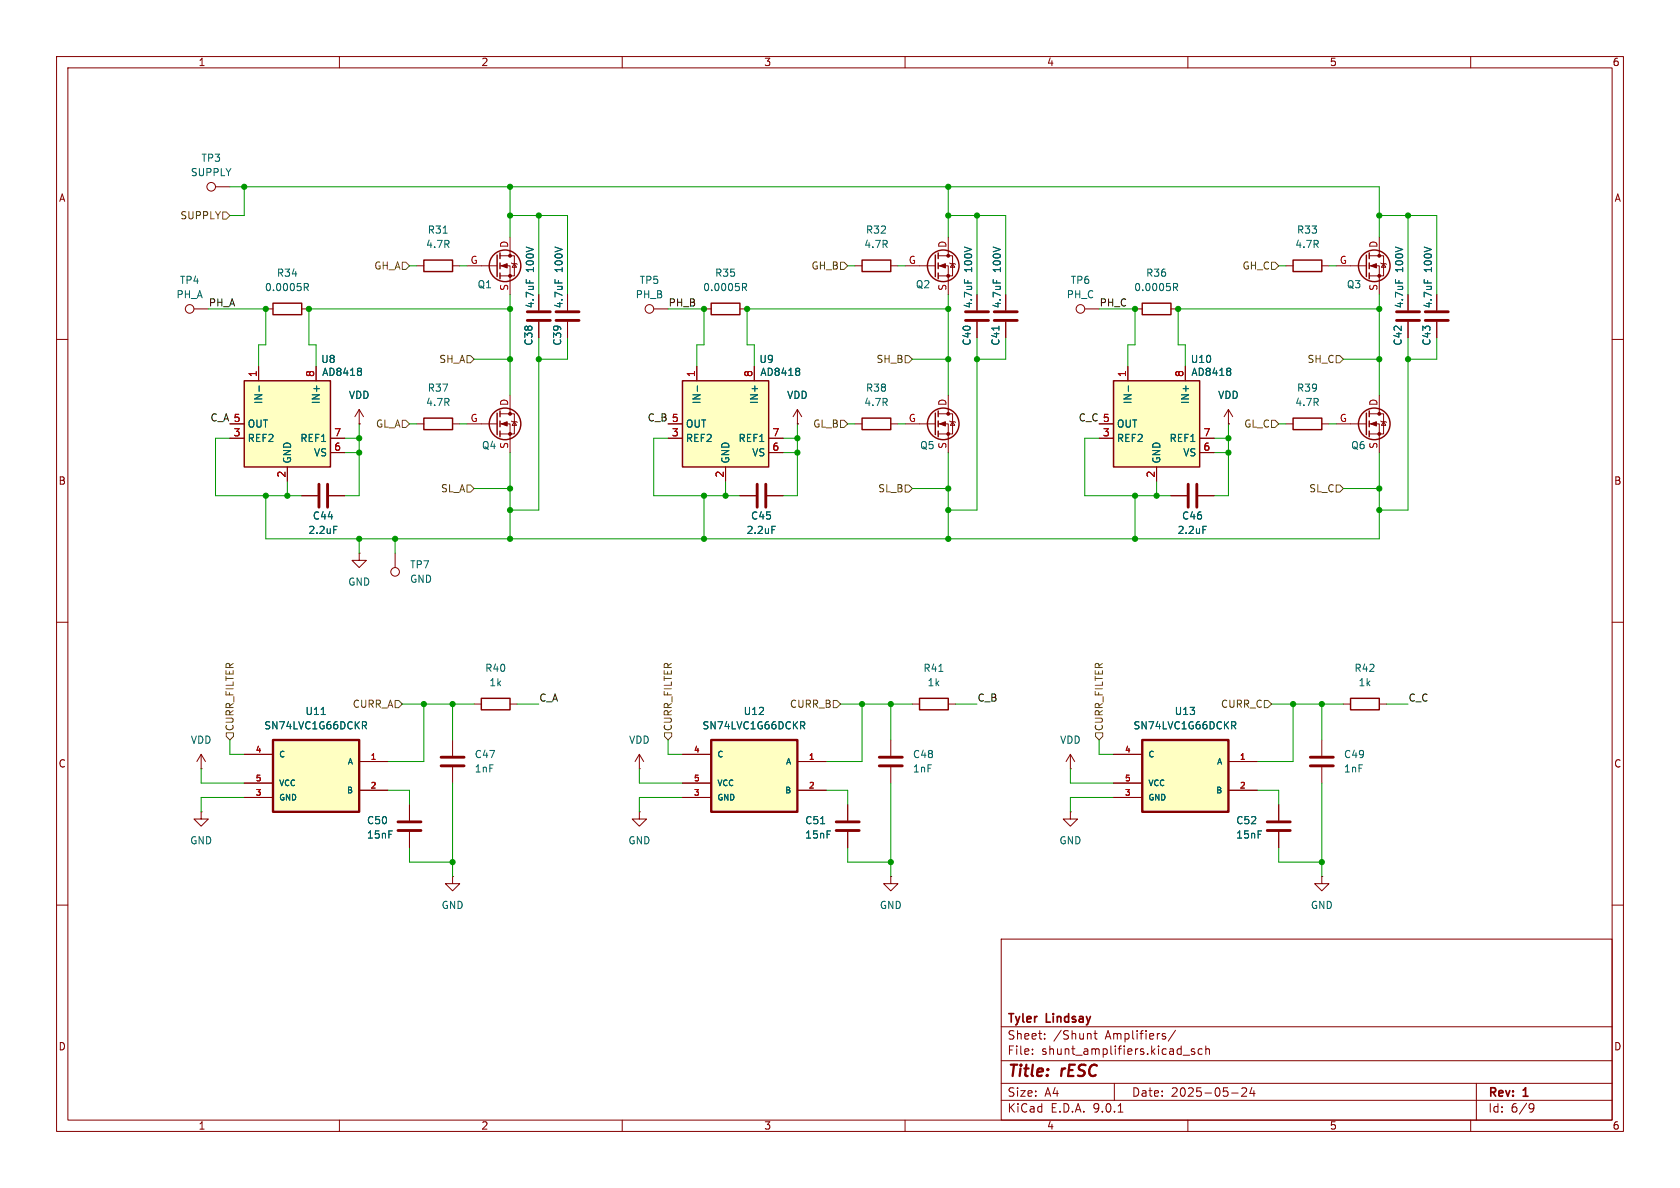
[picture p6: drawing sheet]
<svg xmlns="http://www.w3.org/2000/svg" width="297mm" height="210mm" viewBox="0 0 297 210" stroke-linecap="round" stroke-linejoin="round" font-family="sans-serif">
<g fill="none" stroke="#840000" stroke-width=".18">
<path d="M10 10h277v190h-277zM12 12h273v186h-273zM60 10v2M110 10v2M160 10v2M210 10v2M260 10v2M38.1 33h2.5M73.7 47h1.2M80 47h1.3M82.5 47h5.4M88.4 45.2h2.5v3.6h-2.5"/>
<path d="M88.4 47h1.8v5.1M90.2 41.9v3.3M90.4 46.5l.2 .1h.7l.1 .1M90.9 46.6l.4 .6h-.7zM151.1 47h1.3M157.5 47h1.2M160 47h5.4M165.9 45.2h2.5v3.6h-2.5M165.9 47h1.7v5.1M167.6 41.9v3.3M167.9 46.5l.1 .1h.8l.1 .1M168.4 46.6l.4 .6h-.8z"/>
<path d="M172.7 52.1v2.8M172.7 56.9v2.8M177.8 52.1v2.8M177.8 56.9v2.8M191.8 54.6h2.5M200.7 54.6h1.2M207 54.6h1.3M227.3 47h1.3M233.7 47h1.2M236.2 47h5.4M242.1 45.2h2.5v3.6h-2.5M242.1 47h1.7v5.1"/>
<path d="M243.8 41.9v3.3M244.1 46.5l.1 .1h.8l.1 .1M244.6 46.6l.4 .6h-.8zM248.9 52.1v2.8M248.9 56.9v2.8M254 52.1v2.8M254 56.9v2.8M10 60h2M151.1 74.9h1.3M157.5 74.9h1.2M160 74.9h5.4M165.9 73.2h2.5v3.5h-2.5"/>
<path d="M165.9 74.9h1.7v5.1M167.6 69.9v3.3M167.9 74.4l.1 .1h.8l.1 .2M168.4 74.5l.4 .7h-.8zM217.2 74.9h.1M217.2 72.4l-.8 1.3M217.2 72.4l.7 1.3M217.2 72.4v2.5M236.2 74.9h5.4M242.1 73.2h2.5v3.5h-2.5M242.1 74.9h1.7v5.1M243.8 69.9v3.3"/>
<path d="M244.1 74.4l.1 .1h.8l.1 .2M244.6 74.5l.4 .7h-.8zM285 60h2M207 87.6h2.8M211.8 87.6h2.8M10 110h2M285 110h2M157.5 130.8v2.8M157.5 135.6v2.8M161.3 124.5h1.3M167.6 124.5h1.3M189.2 135.9h.1"/>
<path d="M189.2 133.4l-.7 1.2M189.2 133.4l.8 1.2M189.2 133.4v2.5M233.7 130.8v2.8M233.7 135.6v2.8M237.5 124.5h1.3M243.8 124.5h1.3M149.9 142.2v2.8M149.9 147.1v2.8M157.5 154.9v1.3h1.2l-1.2 1.3-1.3-1.3h1.3M157.5 154.9h.1M189.2 143.5v1.3h1.3l-1.3 1.3-1.2-1.3h1.2"/>
<path d="M189.2 143.5h.1M226.1 142.2v2.8M226.1 147.1v2.8M233.7 154.9v1.3h1.2l-1.2 1.3-1.3-1.3h1.3M233.7 154.9h.1M10 160h2M177 166h108v32h-108zM285 160h2M60 198v2M110 198v2M160 198v2M177 194.5h108"/>
<path d="M177 191.5h108M177 187.5h108M177 181.5h108M182.5 186.3v.1M182.5 185.5v.1M184.7 183.6v.1M184.7 182.8v.1M193.4 182.7h.6M193.6 182.2v1.3l.4 .2M197 191.5v3M197.7 196.6h.8M205.9 183.2l.2 .2-.2 .3"/>
<path d="M205.9 182.7l.1 .1M207.8 182.1l-1.3 2M209.2 186.5h1.1M210 198v2M211.2 185.5l-.4-.1-.2 .2 .1 .2 .5 .2v.3h-.6M212.5 185.5l-.4-.1-.3 .3v.4l.2 .2h.5M213.2 185.5l.2-.1 .3 .1 .1 .9M213.2 184.9v1.5M217.7 193.2h1.2M219.5 192.4l.6-.1 .2 .1 .1 .3-.9 1.1h.9M221.3 192.2l-.3 1.1h.9M221.7 192.8v1"/>
<path d="M260 198v2M261 191.5v6.5M270.6 195.1l.5 .1a.99 .99 0 0 1-.4 1.4h-.2M271.2 195.7l-.3 .3h-.3"/>
<circle cx="37.3" cy="33" r=".76"/>
<circle cx="191" cy="54.6" r=".76"/>
</g>
<g fill="none" stroke="#840000" stroke-width=".25">
<path d="M74.9 46h5.1v2h-5.1zM87.9 45.1v3.8M88.4 44.7v1M88.4 46.5v1M88.4 48.3v1M152.4 46h5.1v2h-5.1zM165.4 45.1v3.8M165.9 44.7v1M165.9 46.5v1M165.9 48.3v1M201.9 53.6h5.1v2h-5.1zM228.6 46h5.1v2h-5.1z"/>
<path d="M241.6 45.1v3.8M242.1 44.7v1M242.1 46.5v1M242.1 48.3v1M152.4 73.9h5.1v2h-5.1zM165.4 73v3.8M165.9 72.6v1.1M165.9 74.4v1M165.9 76.2v1M241.6 73v3.8M242.1 72.6v1.1M242.1 74.4v1"/>
<path d="M242.1 76.2v1M162.6 123.4h5v2.1h-5zM238.8 123.4h5v2.1h-5z"/>
<circle cx="89.3" cy="47" r="2.79"/>
<circle cx="166.8" cy="47" r="2.79"/>
<circle cx="243" cy="47" r="2.79"/>
<circle cx="166.8" cy="74.9" r="2.79"/>
<circle cx="243" cy="74.9" r="2.79"/>
</g>
<g fill="#840000" stroke="#840000" stroke-width=".18">
<path d="M166.1 74.9l1-.4v.8z"/>
<path d="M242.3 47l1-.4v.8z"/>
<path d="M166.1 47l1-.4v.8z"/>
<path d="M242.3 74.9l1-.4v.8z"/>
<path d="M88.6 47l1.1-.4v.8z"/>
<circle cx="167.6" cy="73.2" r=".25"/>
<circle cx="167.6" cy="76.7" r=".25"/>
<circle cx="243.8" cy="45.2" r=".25"/>
<circle cx="243.8" cy="48.8" r=".25"/>
<circle cx="167.6" cy="45.2" r=".25"/>
<circle cx="167.6" cy="48.8" r=".25"/>
<circle cx="243.8" cy="73.2" r=".25"/>
<circle cx="243.8" cy="76.7" r=".25"/>
<circle cx="90.2" cy="45.2" r=".25"/>
<circle cx="90.2" cy="48.8" r=".25"/>
</g>
<g fill="none" stroke="#840000" stroke-width=".51">
<path d="M170.7 55.1h4.1M170.7 56.6h4.1M175.8 55.1h4M175.8 56.6h4M246.9 55.1h4.1M246.9 56.6h4.1M252 55.1h4M252 56.6h4M210.1 85.6v4.1M211.6 85.6v4.1M155.4 133.9h4.1M155.4 135.4h4.1"/>
<path d="M231.6 133.9h4.1M231.6 135.4h4.1M147.8 145.3h4.1M147.8 146.8h4.1M224 145.3h4.1M224 146.8h4.1"/>
</g>
<path d="M78.3 41.2h.8M170.5 49.4v.6M175.6 49.4v.6M176.6 57.7v.7M207.5 50.1h.4l.3 .3-.1 .3-.6 .1M207.8 50.8l.4 .6M246.7 49.4v.6M251.8 49.4v.6M212.7 93h.6M166 118.7h.7M145.1 145.6h.7" fill="none" stroke="#006464" stroke-width=".18"/>
<path d="M201.9 130.8h15.3v12.7h-15.3z" fill="#ffffc2"/>
<path d="M201.9 130.8h15.3v12.7h-15.3z" fill="none" stroke="#840000" stroke-width=".41"/>
<path d="M227.3 74.9h1.3M233.7 74.9h1.2M196.8 133.4h5.1M196.8 138.4h5.1M217.2 134.6h5M217.2 139.7h5M196.8 141h5.1" fill="none" stroke="#840000" stroke-width=".18"/>
<path d="M217.7 127.6h.5l.3 .2-.2 .4h-.6M218 128.2l.5 .6" fill="none" stroke="#006464" stroke-width=".18"/>
<path d="M228.6 73.9h5.1v2h-5.1z" fill="none" stroke="#840000" stroke-width=".25"/>
<path d="M196.8 67.3h15.3v15.3h-15.3z" fill="#ffffc2"/>
<path d="M48.3 53.6h5v2h-5zM196.8 67.3h15.3v15.3h-15.3z" fill="none" stroke="#840000" stroke-width=".25"/>
<path d="M47 54.6h1.3M53.3 54.6h1.3M194.3 77.5h2.5M194.3 74.9h2.5M199.4 64.8v2.5M209.5 64.8v2.5M212.1 77.5h2.5M204.5 82.6v2.5M212.1 80h2.5" fill="none" stroke="#840000" stroke-width=".18"/>
<path d="M53.8 50.1h.5l.2 .3-.1 .3-.6 .1M54.1 50.8l.4 .6M199.5 68.2v1M217.5 65.2l.1 .1-.1 .3M217.5 65.7l.1 .2-.1 .4" fill="none" stroke="#006464" stroke-width=".18"/>
<path d="M125.7 130.8h15.3v12.7h-15.3z" fill="#ffffc2"/>
<path d="M125.7 130.8h15.3v12.7h-15.3z" fill="none" stroke="#840000" stroke-width=".41"/>
<g fill="none" stroke="#840000" stroke-width=".18">
<path d="M34.3 54.6h2.5M95.2 52.1v2.8M95.2 56.9v2.8M141 74.9h.1M141 72.4l-.8 1.3M141 72.4l.7 1.3M141 72.4v2.5M130.8 87.6h2.8M135.6 87.6h2.8M113 135.9h.1M113 133.4l-.7 1.2M113 133.4l.8 1.2"/>
<path d="M113 133.4v2.5M120.6 133.4h5.1M120.6 138.4h5.1M141 134.6h5M141 139.7h5M113 143.5v1.3h1.3l-1.3 1.3-1.2-1.3h1.2M113 143.5h.1M120.6 141h5.1"/>
<circle cx="33.5" cy="54.6" r=".76"/>
</g>
<path d="M93 49.4v.6M136.5 93h.6M141.5 127.6h.5l.3 .2-.2 .4h-.6M141.8 128.2l.5 .6" fill="none" stroke="#006464" stroke-width=".18"/>
<path d="M93.2 55.1h4.1M93.2 56.6h4.1M133.9 85.6v4.1M135.4 85.6v4.1" fill="none" stroke="#840000" stroke-width=".51"/>
<path d="M120.6 67.3h15.3v15.3h-15.3z" fill="#ffffc2"/>
<path d="M125.7 53.6h5.1v2h-5.1zM120.6 67.3h15.3v15.3h-15.3zM85.1 123.4h5.1v2.1h-5.1z" fill="none" stroke="#840000" stroke-width=".25"/>
<g fill="none" stroke="#840000" stroke-width=".18">
<path d="M100.3 52.1v2.8M100.3 56.9v2.8M115.6 54.6h2.5M124.5 54.6h1.2M130.8 54.6h1.3M118.1 77.5h2.5M118.1 74.9h2.5M123.2 64.8v2.5M133.3 64.8v2.5M135.9 77.5h2.5M53.3 87.6h2.8M58.2 87.6h2.8"/>
<path d="M63.5 97.8v1.3h1.3l-1.3 1.2-1.3-1.2h1.3M63.5 97.8h.1M69.8 97.8v2.5M128.3 82.6v2.5M135.9 80h2.5M35.6 135.9h.1M35.6 133.4l-.8 1.2M35.6 133.4l.7 1.2M35.6 133.4v2.5M80 130.8v2.8M80 135.6v2.8M83.8 124.5h1.3"/>
<path d="M90.2 124.5h1.2M35.6 143.5v1.3h1.2l-1.2 1.3-1.3-1.3h1.3M35.6 143.5h.1M72.4 142.2v2.8M72.4 147.1v2.8M80 154.9v1.3h1.3l-1.3 1.3-1.3-1.3h1.3M80 154.9h.1"/>
<circle cx="114.8" cy="54.6" r=".76"/>
<circle cx="69.8" cy="101.1" r=".76"/>
</g>
<path d="M98.1 49.4v.6M131.3 50.1h.4l.3 .3-.1 .3-.6 .1M131.6 50.8l.4 .6M123.3 68.2v1M141.3 65.2l.1 .1-.1 .3M141.3 65.7l.1 .2-.1 .4M59 93h.6" fill="none" stroke="#006464" stroke-width=".18"/>
<path d="M98.3 55.1h4.1M98.3 56.6h4.1M56.4 85.6v4.1M57.9 85.6v4.1M78 133.9h4M78 135.4h4M70.4 145.3h4M70.4 146.8h4" fill="none" stroke="#840000" stroke-width=".51"/>
<path d="M48.3 130.8h15.2v12.7h-15.2z" fill="#ffffc2"/>
<path d="M48.3 130.8h15.2v12.7h-15.2z" fill="none" stroke="#840000" stroke-width=".41"/>
<path d="M63.5 74.9h.1M63.5 72.4l-.8 1.3M63.5 72.4l.8 1.3M63.5 72.4v2.5M73.7 74.9h1.2M80 74.9h1.3M43.2 133.4h5.1M43.2 138.4h5.1M63.5 134.6h5.1M63.5 139.7h5.1M43.2 141h5.1" fill="none" stroke="#840000" stroke-width=".18"/>
<path d="M56.8 126.3h.7M64.1 127.6h.5l.2 .2-.1 .4h-.6M64.4 128.2l.4 .6" fill="none" stroke="#006464" stroke-width=".18"/>
<path d="M74.9 73.9h5.1v2h-5.1z" fill="none" stroke="#840000" stroke-width=".25"/>
<path d="M43.2 67.3h15.2v15.3h-15.2z" fill="#ffffc2"/>
<g fill="none" stroke="#840000" stroke-width=".25">
<path d="M43.2 67.3h15.2v15.3h-15.2zM87.9 73v3.8M88.4 72.6v1.1M88.4 74.4v1M88.4 76.2v1"/>
<circle cx="89.3" cy="74.9" r="2.79"/>
</g>
<g fill="none" stroke="#840000" stroke-width=".18">
<path d="M95.2 52.1v2.8M95.2 56.9v2.8M100.3 52.1v2.8M100.3 56.9v2.8M172.7 52.1v2.8M172.7 56.9v2.8M177.8 52.1v2.8M177.8 56.9v2.8M248.9 52.1v2.8M248.9 56.9v2.8M254 52.1v2.8M254 56.9v2.8"/>
<path d="M40.6 77.5h2.6M40.6 74.9h2.6M45.7 64.8v2.5M55.9 64.8v2.5M58.4 77.5h2.6M63.5 74.9h.1M82.5 74.9h5.4M88.4 73.2h2.5v3.5h-2.5M88.4 74.9h1.8v5.1M90.2 69.9v3.3M90.4 74.4l.2 .1h.7l.1 .2M90.9 74.5l.4 .7h-.7z"/>
<path d="M118.1 77.5h2.5M118.1 74.9h2.5M123.2 64.8v2.5M133.3 64.8v2.5M135.9 77.5h2.5M141 74.9h.1M194.3 77.5h2.5M194.3 74.9h2.5M199.4 64.8v2.5M209.5 64.8v2.5M212.1 77.5h2.5M217.2 74.9h.1"/>
<path d="M50.8 82.6v2.5M53.3 87.6h2.8M58.2 87.6h2.8M58.4 80h2.6M128.3 82.6v2.5M130.8 87.6h2.8M135.6 87.6h2.8M135.9 80h2.5M204.5 82.6v2.5M207 87.6h2.8M211.8 87.6h2.8M212.1 80h2.5"/>
<path d="M43.2 133.4h5.1M43.2 138.4h5.1M63.5 134.6h5.1M63.5 139.7h5.1M120.6 133.4h5.1M120.6 138.4h5.1M141 134.6h5M141 139.7h5M196.8 133.4h5.1M196.8 138.4h5.1M217.2 134.6h5M217.2 139.7h5"/>
<path d="M43.2 141h5.1M72.4 142.2v2.8M72.4 147.1v2.8M120.6 141h5.1M149.9 142.2v2.8M149.9 147.1v2.8M196.8 141h5.1M226.1 142.2v2.8M226.1 147.1v2.8"/>
</g>
<g fill="none" stroke="#006464" stroke-width=".18">
<path d="M93 49.4v.6M98.1 49.4v.6M170.5 49.4v.6M175.6 49.4v.6M176.6 57.7v.7M246.7 49.4v.6M251.8 49.4v.6M45.8 68.2v1M63.8 65.2l.1 .1-.1 .3M63.8 65.7l.1 .2-.1 .4M123.3 68.2v1M141.3 65.2l.1 .1-.1 .3"/>
<path d="M141.3 65.7l.1 .2-.1 .4M199.5 68.2v1M217.5 65.2l.1 .1-.1 .3M217.5 65.7l.1 .2-.1 .4M59 93h.6M136.5 93h.6M212.7 93h.6M56.8 126.3h.7M64.1 127.6h.5l.2 .2-.1 .4h-.6M64.4 128.2l.4 .6M141.5 127.6h.5l.3 .2-.2 .4h-.6M141.8 128.2l.5 .6"/>
<path d="M217.7 127.6h.5l.3 .2-.2 .4h-.6M218 128.2l.5 .6M145.1 145.6h.7"/>
</g>
<g fill="#840000" stroke="#840000" stroke-width=".18">
<path d="M88.6 74.9l1.1-.4v.8z"/>
<circle cx="90.2" cy="73.2" r=".25"/>
<circle cx="90.2" cy="76.7" r=".25"/>
</g>
<g fill="none" stroke="#725600" stroke-width=".18">
<path d="M39.4 37.5h.6l.6 .6-.6 .6h-.6zM71.1 46.4h.7l.6 .6-.6 .6h-.7zM148.6 46.4h.6l.7 .6-.7 .6h-.6zM224.8 46.4h.6l.7 .6-.7 .6h-.6zM71.1 74.3h.7l.6 .6-.6 .7h-.7zM82.5 62.9h.7l.6 .6-.6 .6h-.7zM148.6 74.3h.6l.7 .6-.7 .7h-.6zM160 62.9h.7l.6 .6-.6 .6h-.7zM224.8 74.3h.6l.7 .6-.7 .7h-.6zM236.2 62.9h.7l.6 .6-.6 .6h-.7zM82.5 85.7h.7l.6 .7-.6 .6h-.7zM160 85.7h.7l.6 .7-.6 .6h-.7z"/>
<path d="M236.2 85.7h.7l.6 .7-.6 .6h-.7zM40 129.5h1.3v.7l-.7 .6-.6-.6zM69.8 123.8h.7l.6 .7-.6 .6h-.7zM117.5 129.5h1.2v.7l-.6 .6-.6-.6zM147.3 123.8h.7l.6 .7-.6 .6h-.7zM193.7 129.5h1.2v.7l-.6 .6-.6-.6zM223.5 123.8h.7l.6 .7-.6 .6h-.7z"/>
</g>
<g fill="none" stroke="#009600" stroke-width=".18">
<path d="M40.6 33h203.2v8.9M43.2 33v5.1h-2.6M90.2 38.1h10.1v14M90.2 33v8.9M95.2 38.1v14M167.6 38.1h10.2v14M167.6 33v8.9M172.7 38.1v14M243.8 38.1h10.2v14M248.9 38.1v14M36.8 54.6h10.2v6.4h-1.3v3.8M72.4 47h1.3"/>
<path d="M81.3 47h1.2M90.2 54.6h-35.6v6.4h1.3v3.8M90.2 52.1v17.8M95.2 59.7v30.5h-5M100.3 59.7v3.8h-5.1M118.1 54.6h6.4v6.4h-1.3v3.8M149.9 47h1.2M158.7 47h1.3M167.6 54.6h-35.5v6.4h1.2v3.8M167.6 52.1v17.8M172.7 59.7v30.5h-5.1M177.8 59.7v3.8h-5.1"/>
<path d="M194.3 54.6h6.4v6.4h-1.3v3.8M226.1 47h1.2M234.9 47h1.3M243.8 52.1v17.8M243.8 54.6h-35.5v6.4h1.2v3.8M248.9 59.7v30.5h-5.1M254 59.7v3.8h-5.1M40.6 77.5h-2.5v10.1h15.2M61 77.5h2.5M63.5 74.9v12.7h-2.5M72.4 74.9h1.3M81.3 74.9h1.2"/>
<path d="M83.8 63.5h6.4M118.1 77.5h-2.5v10.1h15.2M138.4 77.5h2.6M141 74.9v12.7h-2.6M149.9 74.9h1.2M158.7 74.9h1.3M161.3 63.5h6.3M194.3 77.5h-2.5v10.1h15.2M214.6 77.5h2.6M217.2 74.9v12.7h-2.6M226.1 74.9h1.2M234.9 74.9h1.3"/>
<path d="M237.5 63.5h6.3M50.8 85.1v2.5M61 80h2.5M63.5 95.3v2.5M69.8 95.3v2.5M83.8 86.4h6.4M90.2 80v15.3M124.5 87.6v7.7M128.3 85.1v2.5M138.4 80h2.6M161.3 86.4h6.3M167.6 80v15.3"/>
<path d="M200.7 87.6v7.7M204.5 85.1v2.5M214.6 80h2.6M237.5 86.4h6.3M243.8 80v15.3h-196.8v-7.7M35.6 135.9v2.5h7.6M40.6 130.8v2.6h2.6M68.6 139.7h3.8v2.5M71.1 124.5h12.7M74.9 124.5v10.1h-6.3M80 124.5v6.3M80 138.4v16.5"/>
<path d="M91.4 124.5h3.8M113 135.9v2.5h7.6M118.1 130.8v2.6h2.5M146 139.7h3.9v2.5M148.6 124.5h12.7M152.4 124.5v10.1h-6.4M157.5 124.5v6.3M157.5 138.4v16.5M168.9 124.5h3.8M189.2 135.9v2.5h7.6M194.3 130.8v2.6h2.5M222.2 139.7h3.9v2.5"/>
<path d="M224.8 124.5h12.7M228.6 124.5v10.1h-6.4M233.7 124.5v6.3M233.7 138.4v16.5M245.1 124.5h3.8M43.2 141h-7.6v2.5M72.4 149.9v2.5h7.6M120.6 141h-7.6v2.5M149.9 149.9v2.5h7.6M196.8 141h-7.6v2.5M226.1 149.9v2.5h7.6"/>
</g>
<g fill="#009600" stroke="#009600" stroke-width=".18">
<circle cx="233.7" cy="152.4" r=".46"/>
<circle cx="228.6" cy="124.5" r=".46"/>
<circle cx="217.2" cy="77.5" r=".46"/>
<circle cx="233.7" cy="124.5" r=".46"/>
<circle cx="167.6" cy="95.3" r=".46"/>
<circle cx="200.7" cy="95.3" r=".46"/>
<circle cx="217.2" cy="80" r=".46"/>
<circle cx="200.7" cy="87.6" r=".46"/>
<circle cx="204.5" cy="87.6" r=".46"/>
<circle cx="157.5" cy="124.5" r=".46"/>
<circle cx="152.4" cy="124.5" r=".46"/>
<circle cx="157.5" cy="152.4" r=".46"/>
<circle cx="243.8" cy="63.5" r=".46"/>
<circle cx="248.9" cy="63.5" r=".46"/>
<circle cx="243.8" cy="54.6" r=".46"/>
<circle cx="243.8" cy="86.4" r=".46"/>
<circle cx="243.8" cy="90.2" r=".46"/>
<circle cx="248.9" cy="38.1" r=".46"/>
<circle cx="167.6" cy="54.6" r=".46"/>
<circle cx="167.6" cy="63.5" r=".46"/>
<circle cx="167.6" cy="90.2" r=".46"/>
<circle cx="167.6" cy="86.4" r=".46"/>
<circle cx="172.7" cy="63.5" r=".46"/>
<circle cx="167.6" cy="33" r=".46"/>
<circle cx="172.7" cy="38.1" r=".46"/>
<circle cx="167.6" cy="38.1" r=".46"/>
<circle cx="243.8" cy="38.1" r=".46"/>
<circle cx="208.3" cy="54.6" r=".46"/>
<circle cx="200.7" cy="54.6" r=".46"/>
<circle cx="54.6" cy="54.6" r=".46"/>
<circle cx="90.2" cy="38.1" r=".46"/>
<circle cx="95.2" cy="38.1" r=".46"/>
<circle cx="90.2" cy="33" r=".46"/>
<circle cx="43.2" cy="33" r=".46"/>
<circle cx="47" cy="54.6" r=".46"/>
<circle cx="90.2" cy="54.6" r=".46"/>
<circle cx="95.2" cy="63.5" r=".46"/>
<circle cx="90.2" cy="63.5" r=".46"/>
<circle cx="90.2" cy="86.4" r=".46"/>
<circle cx="90.2" cy="95.3" r=".46"/>
<circle cx="141" cy="80" r=".46"/>
<circle cx="124.5" cy="95.3" r=".46"/>
<circle cx="124.5" cy="87.6" r=".46"/>
<circle cx="128.3" cy="87.6" r=".46"/>
<circle cx="69.8" cy="95.3" r=".46"/>
<circle cx="63.5" cy="95.3" r=".46"/>
<circle cx="141" cy="77.5" r=".46"/>
<circle cx="132.1" cy="54.6" r=".46"/>
<circle cx="124.5" cy="54.6" r=".46"/>
<circle cx="80" cy="152.4" r=".46"/>
<circle cx="47" cy="87.6" r=".46"/>
<circle cx="50.8" cy="87.6" r=".46"/>
<circle cx="80" cy="124.5" r=".46"/>
<circle cx="74.9" cy="124.5" r=".46"/>
<circle cx="63.5" cy="77.5" r=".46"/>
<circle cx="63.5" cy="80" r=".46"/>
<circle cx="90.2" cy="90.2" r=".46"/>
</g>
<g font-size="2.8" fill="#840000">
<text x="178" y="190.9">Title:</text>
<text x="187.7" y="190.9">rESC</text>
</g>
<g font-size="2.1" fill="#840000">
<text x="178" y="184">Sheet:</text>
<text x="178" y="181.2">Tyler</text>
<text x="185" y="181.2">Lindsay</text>
<text x="186.2" y="184">/Shunt</text>
<text x="195.5" y="184">Amplifiers/</text>
<text x="178" y="186.7">File:</text>
<text x="184.1" y="186.7">shunt_amplifiers.kicad_sch</text>
<text x="178" y="196.9">KiCad</text>
<text x="178" y="194.1">Size:</text>
<text x="184.7" y="194.1">A4</text>
<text x="185.7" y="196.9">E.D.A.</text>
<text x="193.3" y="196.9">9.0.1</text>
<text x="200" y="194.1">Date:</text>
<text x="207" y="194.1">2025-05-24</text>
<text x="263" y="194.3">Rev:</text>
<text x="263" y="196.9">Id:</text>
<text x="267.1" y="196.9">6/9</text>
<text x="269.4" y="194.3">1</text>
</g>
<g font-size="1.8" fill="#840000">
<text x="35" y="11.9">1</text>
<text x="85" y="11.9">2</text>
<text x="135" y="11.9">3</text>
<text x="185" y="11.9">4</text>
<text x="235" y="11.9">5</text>
<text x="285" y="11.9">6</text>
<text x="10.3" y="35.9">A</text>
<text x="285.3" y="35.9">A</text>
<text x="10.3" y="85.9">B</text>
<text x="285.3" y="85.9">B</text>
<text x="10.3" y="135.9">C</text>
<text x="285.3" y="135.9">C</text>
<text x="10.3" y="185.9">D</text>
<text x="285.3" y="185.9">D</text>
<text x="35" y="199.9">1</text>
<text x="85" y="199.9">2</text>
<text x="135" y="199.9">3</text>
<text x="185" y="199.9">4</text>
<text x="235" y="199.9">5</text>
<text x="285" y="199.9">6</text>
</g>
<g font-size="1.8" fill="#006464">
<text x="35.5" y="28.8">TP3</text>
<text x="33.6" y="31.3">SUPPLY</text>
<text x="75.5" y="41.5">R31</text>
<text x="153" y="41.5">R32</text>
<text x="229.2" y="41.5">R33</text>
<text x="75.2" y="44">4.7R</text>
<text x="152.7" y="44">4.7R</text>
<text x="228.9" y="44">4.7R</text>
<text x="31.1" y="52.9">PH_A</text>
<text x="31.7" y="50.4">TP4</text>
<text x="46.7" y="51.7">0.0005R</text>
<text x="48.9" y="49.1">R34</text>
<text x="84.3" y="51.2">Q1</text>
<text x="94.6" y="48.2" transform="rotate(-90 94.6 48.2)">100V</text>
<text x="99.7" y="48.2" transform="rotate(-90 99.7 48.2)">100V</text>
<text x="112.3" y="52.9">PH_B</text>
<text x="113" y="50.4">TP5</text>
<text x="124.2" y="51.7">0.0005R</text>
<text x="126.3" y="49.1">R35</text>
<text x="161.8" y="51.2">Q2</text>
<text x="172.1" y="48.2" transform="rotate(-90 172.1 48.2)">100V</text>
<text x="177.1" y="48.2" transform="rotate(-90 177.1 48.2)">100V</text>
<text x="188.5" y="52.9">PH_C</text>
<text x="189.2" y="50.4">TP6</text>
<text x="200.4" y="51.7">0.0005R</text>
<text x="202.5" y="49.1">R36</text>
<text x="238" y="51.2">Q3</text>
<text x="248.3" y="48.2" transform="rotate(-90 248.3 48.2)">100V</text>
<text x="253.3" y="48.2" transform="rotate(-90 253.3 48.2)">100V</text>
<text x="94.6" y="54.6" transform="rotate(-90 94.6 54.6)">4.7uF</text>
<text x="99.7" y="54.6" transform="rotate(-90 99.7 54.6)">4.7uF</text>
<text x="172.1" y="54.6" transform="rotate(-90 172.1 54.6)">4.7uF</text>
<text x="177.1" y="54.6" transform="rotate(-90 177.1 54.6)">4.7uF</text>
<text x="248.3" y="54.6" transform="rotate(-90 248.3 54.6)">4.7uF</text>
<text x="253.3" y="54.6" transform="rotate(-90 253.3 54.6)">4.7uF</text>
<text x="56.7" y="64.4">U8</text>
<text x="94.3" y="61.2" transform="rotate(-90 94.3 61.2)">C38</text>
<text x="99.4" y="61.2" transform="rotate(-90 99.4 61.2)">C39</text>
<text x="134.2" y="64.4">U9</text>
<text x="171.8" y="61.2" transform="rotate(-90 171.8 61.2)">C40</text>
<text x="176.9" y="61.2" transform="rotate(-90 176.9 61.2)">C41</text>
<text x="210.4" y="64.4">U10</text>
<text x="248" y="61.2" transform="rotate(-90 248 61.2)">C42</text>
<text x="253.1" y="61.2" transform="rotate(-90 253.1 61.2)">C43</text>
<text x="46.6" y="71.5" transform="rotate(-90 46.6 71.5)">IN-</text>
<text x="56.7" y="71.5" transform="rotate(-90 56.7 71.5)">IN+</text>
<text x="56.9" y="66.6">AD8418</text>
<text x="61.6" y="70.7">VDD</text>
<text x="75.2" y="72">4.7R</text>
<text x="75.5" y="69.4">R37</text>
<text x="124.1" y="71.5" transform="rotate(-90 124.1 71.5)">IN-</text>
<text x="134.2" y="71.5" transform="rotate(-90 134.2 71.5)">IN+</text>
<text x="134.3" y="66.6">AD8418</text>
<text x="139.1" y="70.7">VDD</text>
<text x="152.7" y="72">4.7R</text>
<text x="153" y="69.4">R38</text>
<text x="200.3" y="71.5" transform="rotate(-90 200.3 71.5)">IN-</text>
<text x="210.4" y="71.5" transform="rotate(-90 210.4 71.5)">IN+</text>
<text x="210.5" y="66.6">AD8418</text>
<text x="215.3" y="70.7">VDD</text>
<text x="228.9" y="72">4.7R</text>
<text x="229.2" y="69.4">R39</text>
<text x="43.7" y="75.8">OUT</text>
<text x="121.2" y="75.8">OUT</text>
<text x="197.4" y="75.8">OUT</text>
<text x="43.7" y="78.3">REF2</text>
<text x="51.7" y="82" transform="rotate(-90 51.7 82)">GND</text>
<text x="53" y="78.3">REF1</text>
<text x="55.4" y="80.9">VS</text>
<text x="85.1" y="79.6">Q4</text>
<text x="121.2" y="78.3">REF2</text>
<text x="129.1" y="82" transform="rotate(-90 129.1 82)">GND</text>
<text x="130.5" y="78.3">REF1</text>
<text x="132.9" y="80.9">VS</text>
<text x="162.6" y="79.6">Q5</text>
<text x="197.4" y="78.3">REF2</text>
<text x="205.3" y="82" transform="rotate(-90 205.3 82)">GND</text>
<text x="206.7" y="78.3">REF1</text>
<text x="209.1" y="80.9">VS</text>
<text x="238.8" y="79.6">Q6</text>
<text x="54.4" y="94.6">2.2uF</text>
<text x="55.2" y="92">C44</text>
<text x="131.9" y="94.6">2.2uF</text>
<text x="132.7" y="92">C45</text>
<text x="208.1" y="94.6">2.2uF</text>
<text x="208.9" y="92">C46</text>
<text x="72.4" y="100.7">TP7</text>
<text x="61.5" y="103.7">GND</text>
<text x="72.4" y="103.2">GND</text>
<text x="85.7" y="119">R40</text>
<text x="163.2" y="119">R41</text>
<text x="239.4" y="119">R42</text>
<text x="86.4" y="121.5">1k</text>
<text x="163.9" y="121.5">1k</text>
<text x="240.1" y="121.5">1k</text>
<text x="33.6" y="131.7">VDD</text>
<text x="46.6" y="129.1">SN74LVC1G66DCKR</text>
<text x="53.9" y="126.6">U11</text>
<text x="111.1" y="131.7">VDD</text>
<text x="124.1" y="129.1">SN74LVC1G66DCKR</text>
<text x="131.4" y="126.6">U12</text>
<text x="187.3" y="131.7">VDD</text>
<text x="200.3" y="129.1">SN74LVC1G66DCKR</text>
<text x="207.6" y="126.6">U13</text>
<text x="83.8" y="136.8">1nF</text>
<text x="83.8" y="134.2">C47</text>
<text x="161.3" y="136.8">1nF</text>
<text x="161.3" y="134.2">C48</text>
<text x="237.5" y="136.8">1nF</text>
<text x="237.5" y="134.2">C49</text>
<text x="33.5" y="149.5">GND</text>
<text x="64.8" y="145.9">C50</text>
<text x="64.8" y="148.4">15nF</text>
<text x="111" y="149.5">GND</text>
<text x="142.2" y="145.9">C51</text>
<text x="142.2" y="148.4">15nF</text>
<text x="187.2" y="149.5">GND</text>
<text x="218.4" y="145.9">C52</text>
<text x="218.4" y="148.4">15nF</text>
<text x="78" y="160.9">GND</text>
<text x="155.4" y="160.9">GND</text>
<text x="231.6" y="160.9">GND</text>
</g>
<g font-size="1.8" fill="#725600">
<text x="31.8" y="39">SUPPLY</text>
<text x="66.1" y="47.9">GH_A</text>
<text x="143.4" y="47.9">GH_B</text>
<text x="219.6" y="47.9">GH_C</text>
<text x="77.6" y="64.4">SH_A</text>
<text x="154.8" y="64.4">SH_B</text>
<text x="231" y="64.4">SH_C</text>
<text x="66.4" y="75.8">GL_A</text>
<text x="143.7" y="75.8">GL_B</text>
<text x="219.9" y="75.8">GL_C</text>
<text x="77.9" y="87.2">SL_A</text>
<text x="155.2" y="87.2">SL_B</text>
<text x="231.4" y="87.2">SL_C</text>
<text x="62.3" y="125.3">CURR_A</text>
<text x="139.5" y="125.3">CURR_B</text>
<text x="215.7" y="125.3">CURR_C</text>
<text x="41.5" y="129.3" transform="rotate(-90 41.5 129.3)">CURR_FILTER</text>
<text x="119" y="129.3" transform="rotate(-90 119 129.3)">CURR_FILTER</text>
<text x="195.2" y="129.3" transform="rotate(-90 195.2 129.3)">CURR_FILTER</text>
</g>
<g font-size="1.8" fill="#a90000">
<text x="83.1" y="46.7">G</text>
<text x="89.9" y="43.9" transform="rotate(-90 89.9 43.9)">D</text>
<text x="160.6" y="46.7">G</text>
<text x="167.4" y="43.9" transform="rotate(-90 167.4 43.9)">D</text>
<text x="236.8" y="46.7">G</text>
<text x="243.6" y="43.9" transform="rotate(-90 243.6 43.9)">D</text>
<text x="89.9" y="51.5" transform="rotate(-90 89.9 51.5)">S</text>
<text x="167.4" y="51.5" transform="rotate(-90 167.4 51.5)">S</text>
<text x="243.6" y="51.5" transform="rotate(-90 243.6 51.5)">S</text>
<text x="45.5" y="66.7" transform="rotate(-90 45.5 66.7)">1</text>
<text x="55.6" y="66.7" transform="rotate(-90 55.6 66.7)">8</text>
<text x="89.9" y="71.9" transform="rotate(-90 89.9 71.9)">D</text>
<text x="122.9" y="66.7" transform="rotate(-90 122.9 66.7)">1</text>
<text x="133.1" y="66.7" transform="rotate(-90 133.1 66.7)">8</text>
<text x="167.4" y="71.9" transform="rotate(-90 167.4 71.9)">D</text>
<text x="199.1" y="66.7" transform="rotate(-90 199.1 66.7)">1</text>
<text x="209.3" y="66.7" transform="rotate(-90 209.3 66.7)">8</text>
<text x="243.6" y="71.9" transform="rotate(-90 243.6 71.9)">D</text>
<text x="41.2" y="77.2">3</text>
<text x="41.2" y="74.7">5</text>
<text x="59" y="77.2">7</text>
<text x="83.1" y="74.7">G</text>
<text x="118.7" y="77.2">3</text>
<text x="118.7" y="74.7">5</text>
<text x="136.5" y="77.2">7</text>
<text x="160.6" y="74.7">G</text>
<text x="194.9" y="77.2">3</text>
<text x="194.9" y="74.7">5</text>
<text x="212.7" y="77.2">7</text>
<text x="236.8" y="74.7">G</text>
<text x="59" y="79.8">6</text>
<text x="89.9" y="79.4" transform="rotate(-90 89.9 79.4)">S</text>
<text x="136.5" y="79.8">6</text>
<text x="167.4" y="79.4" transform="rotate(-90 167.4 79.4)">S</text>
<text x="212.7" y="79.8">6</text>
<text x="243.6" y="79.4" transform="rotate(-90 243.6 79.4)">S</text>
<text x="50.5" y="84.5" transform="rotate(-90 50.5 84.5)">2</text>
<text x="128" y="84.5" transform="rotate(-90 128 84.5)">2</text>
<text x="204.2" y="84.5" transform="rotate(-90 204.2 84.5)">2</text>
</g>
<g font-size="1.8" fill="#0f0f0f">
<text x="36.8" y="54.3">PH_A</text>
<text x="118.1" y="54.3">PH_B</text>
<text x="194.3" y="54.3">PH_C</text>
<text x="37.1" y="74.6">C_A 5</text>
<text x="114.4" y="74.6">C_B 5</text>
<text x="190.6" y="74.6">C_C 5</text>
<text x="95.2" y="124.1">C_A</text>
<text x="172.7" y="124.1">C_B</text>
<text x="248.9" y="124.1">C_C</text>
</g>
<g font-size="1.4" fill="#a90000">
<text x="45.1" y="133.1">4</text>
<text x="65.4" y="134.4">1</text>
<text x="122.6" y="133.1">4</text>
<text x="142.9" y="134.4">1</text>
<text x="198.8" y="133.1">4</text>
<text x="219.1" y="134.4">1</text>
<text x="45.1" y="138.2">5</text>
<text x="45.1" y="140.7">3</text>
<text x="65.4" y="139.4">2</text>
<text x="122.6" y="138.2">5</text>
<text x="122.6" y="140.7">3</text>
<text x="142.9" y="139.4">2</text>
<text x="198.8" y="138.2">5</text>
<text x="198.8" y="140.7">3</text>
<text x="219.1" y="139.4">2</text>
</g>
<g font-size="1.4" fill="#006464">
<text x="49.3" y="134.1">C</text>
<text x="61.4" y="135.4">A</text>
<text x="126.7" y="134.1">C</text>
<text x="138.8" y="135.4">A</text>
<text x="202.9" y="134.1">C</text>
<text x="215" y="135.4">A</text>
<text x="49.3" y="139.2">VCC</text>
<text x="49.3" y="141.7">GND</text>
<text x="61.2" y="140.4">B</text>
<text x="126.7" y="139.2">VCC</text>
<text x="126.7" y="141.7">GND</text>
<text x="138.7" y="140.4">B</text>
<text x="202.9" y="139.2">VCC</text>
<text x="202.9" y="141.7">GND</text>
<text x="214.9" y="140.4">B</text>
</g>
</svg>
